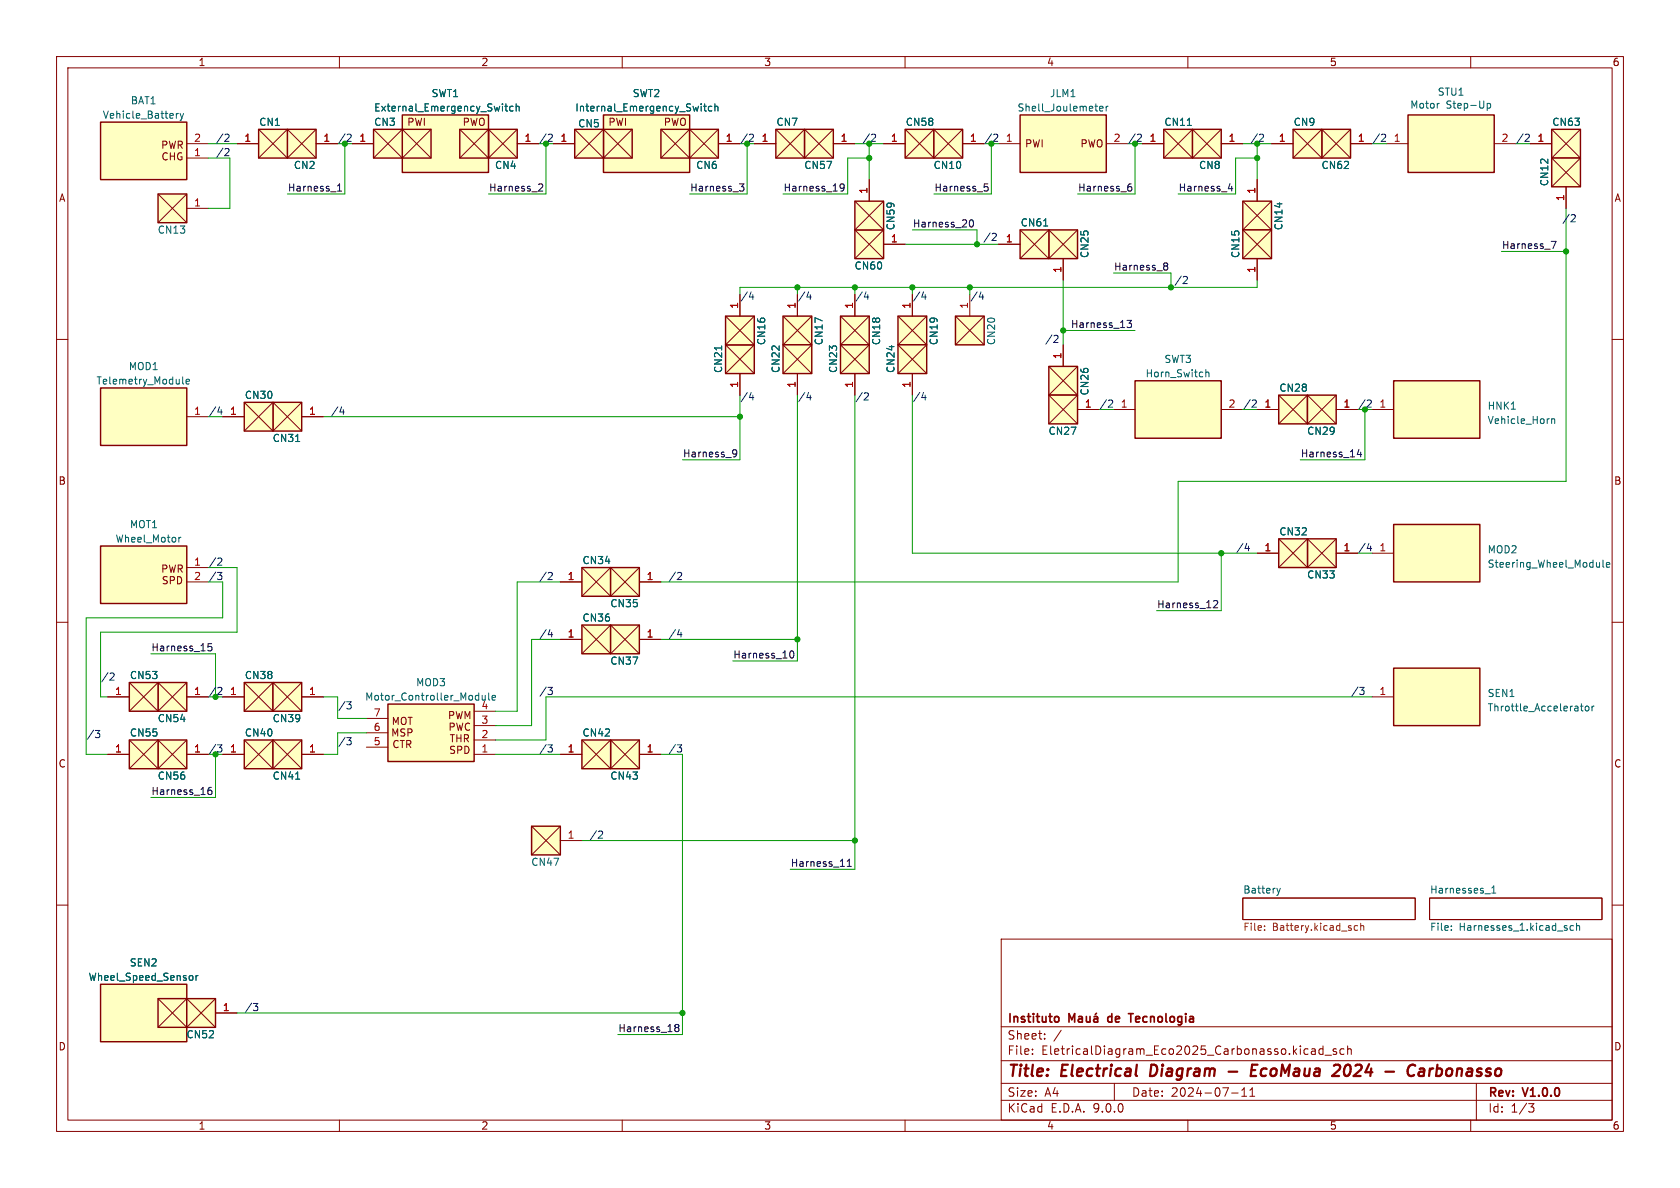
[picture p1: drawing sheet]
<svg xmlns="http://www.w3.org/2000/svg" width="297mm" height="210mm" viewBox="0 0 297 210" stroke-linecap="round" stroke-linejoin="round" font-family="sans-serif">
<g fill="none" stroke="#840000" stroke-width=".18">
<path d="M10 10h277v190h-277zM12 12h273v186h-273zM60 10v2M110 10v2M160 10v2M210 10v2M260 10v2M10 60h2M285 60h2M10 110h2M285 110h2M219.7 158.8h30.5v3.8h-30.5z"/>
<path d="M252.7 158.8h30.5v3.8h-30.5zM10 160h2M177 166h108v32h-108zM285 160h2M60 198v2M110 198v2M160 198v2M177 194.5h108M177 191.5h108M177 187.5h108M177 181.5h108M182.5 186.3v.1"/>
<path d="M182.5 185.5v.1M184.7 183.6v.1M184.7 182.8v.1M187.6 182.1l-1.3 2M197 191.5v3M210 198v2M217.7 193.2h1.2M219.5 193.8h.9M219.5 192.7l.5-.4v1.5M221 193.8h.8M221 192.7l.4-.4v1.5M231.9 185.5h.6v.9"/>
<path d="M232.5 185.8h-.5a.29 .29 0 0 0-.2 .3 .29 .29 0 0 0 .2 .3l.5-.1M233.9 185.5l-.4-.1-.3 .3v.4l.1 .2h.6M233.9 184.9v1.5M234.2 186.5h1.2M236.2 185.5l-.3-.1-.2 .2v.2l.5 .2v.3h-.5M237.6 185.5l-.4-.1-.3 .3v.4l.1 .2h.6M238.2 185.5l.3-.1 .3 .1 .1 .9M238.2 184.9v1.5M260 198v2M261 191.5v6.5M270.2 195.1h1l-.5 .6 .4 .1 .1 .5-.3 .3h-.4"/>
</g>
<g fill="none" stroke="#840000" stroke-width=".4">
<path d="M203.6 188.2l-.3 2h.5M217.2 189.4h1.5M221.2 189.2h.7M222.3 188.2h-.9l-.3 2h1M236.9 188.4v.4l-.1 .3M238.2 188.2a1.41 1.41 0 0 0-.4 1.9l.4 .1M244.9 189.4h1.5M250.2 188.4a.8 .8 0 0 0-.9-.1 .8 .8 0 0 0-.4 .8M250.8 190.1l.2 .1 .7-.1M251 189l.2-.1 .5 .1v1.2M251.8 189.4l-.9 .1M252.8 188.9l-.2 1.3"/>
<path d="M253.2 188.9l-.4 .4"/>
</g>
<path d="M186.7 179.7l.4 .1 .1 .2-.1 .5-.4 .2M190.7 179.8h.6v.9M192.1 179.7v.9l.4 .1 .2-.2M192.7 179.7v1M193.4 179.8h.6l.1 .9M193.8 179.1l-.2 .2M195.9 179.8v.7M199.5 179.2h.8M199.9 179.2v1.5M189 180.7v-1.5l.5 1.1 .5-1.1v1.5M191.3 180l-.5 .1a.29 .29 0 0 0-.2 .3 .29 .29 0 0 0 .2 .3l.5-.1M194.1 180l-.5 .1a.29 .29 0 0 0-.3 .3 .29 .29 0 0 0 .3 .3l.5-.1" fill="none" stroke="#840000" stroke-width=".3"/>
<path d="M225.7 157l.3 .9M226 157.9l-.1 .3M226.3 157l-.3 .9M262.5 158h1M263.7 157.9h.7M263.7 157l.4-.4v1.3M256.6 164.3v.2M256.6 163.7v.1M278.2 163.7l-.4-.1-.2 .3 .1 .5h.5M278.7 163.7l.2-.1 .3 .1 .1 .8M278.7 163.2v1.3" fill="none" stroke="#006464" stroke-width=".18"/>
<path d="M223.6 164.3v.2M223.6 163.7v.1M240 163.7l-.4-.1-.2 .3 .1 .5h.5M240.6 163.7l.1-.1 .3 .1 .1 .8M240.6 163.2v1.3" fill="none" stroke="#725600" stroke-width=".18"/>
<path d="M158.7 55.9h5.1v5.1h-5.1z" fill="#ffffc2"/>
<path d="M158.7 55.9l5.1 5.1M161.3 52.1v3.8M163.8 55.9l-5.1 5.1" fill="none" stroke="#840000" stroke-width=".18"/>
<path d="M158.7 55.9h5.1v5.1h-5.1z" fill="none" stroke="#840000" stroke-width=".25"/>
<path d="M27.9 120.7h5.1v5h-5.1z" fill="#ffffc2"/>
<path d="M27.9 120.7l5.1 5M33 120.7l-5.1 5M33 123.2h3.8" fill="none" stroke="#840000" stroke-width=".18"/>
<path d="M27.9 120.7h5.1v5h-5.1z" fill="none" stroke="#840000" stroke-width=".25"/>
<path d="M107.9 130.8h5.1v5.1h-5.1z" fill="#ffffc2"/>
<path d="M107.9 130.8l5.1 5.1M113 130.8l-5.1 5.1M113 133.4h3.8" fill="none" stroke="#840000" stroke-width=".18"/>
<path d="M107.9 130.8h5.1v5.1h-5.1z" fill="none" stroke="#840000" stroke-width=".25"/>
<path d="M43.2 130.8h5.1v5.1h-5.1z" fill="#ffffc2"/>
<path d="M39.4 133.4h3.8M43.2 130.8l5.1 5.1M48.3 130.8l-5.1 5.1" fill="none" stroke="#840000" stroke-width=".18"/>
<path d="M43.2 130.8h5.1v5.1h-5.1z" fill="none" stroke="#840000" stroke-width=".25"/>
<path d="M231.1 95.3h5.1v5h-5.1z" fill="#ffffc2"/>
<path d="M231.1 95.3l5.1 5M236.2 95.3l-5.1 5M236.2 97.8h3.8" fill="none" stroke="#840000" stroke-width=".18"/>
<path d="M231.1 95.3h5.1v5h-5.1z" fill="none" stroke="#840000" stroke-width=".25"/>
<path d="M43.2 120.7h5.1v5h-5.1z" fill="#ffffc2"/>
<path d="M39.4 123.2h3.8M43.2 120.7l5.1 5M48.3 120.7l-5.1 5" fill="none" stroke="#840000" stroke-width=".18"/>
<path d="M43.2 120.7h5.1v5h-5.1z" fill="none" stroke="#840000" stroke-width=".25"/>
<path d="M219.7 35.6h5.1v5h-5.1z" fill="#ffffc2"/>
<path d="M219.7 35.6l5.1 5M222.2 31.8v3.8M224.8 35.6l-5.1 5" fill="none" stroke="#840000" stroke-width=".18"/>
<path d="M219.7 35.6h5.1v5h-5.1z" fill="none" stroke="#840000" stroke-width=".25"/>
<path d="M200.7 67.3h15.2v10.2h-15.2z" fill="#ffffc2"/>
<path d="M200.7 67.3h15.2v10.2h-15.2z" fill="none" stroke="#840000" stroke-width=".25"/>
<path d="M196.8 72.4h3.9M215.9 72.4h3.8" fill="none" stroke="#840000" stroke-width=".18"/>
<path d="M213.2 65.3v1.3M213.2 65.9l.2-.1h.3v.8" fill="none" stroke="#006464" stroke-width=".18"/>
<path d="M94 146.1h5.1v5h-5.1z" fill="#ffffc2"/>
<path d="M94 146.1l5.1 5M99.1 146.1l-5.1 5M99.1 148.6h3.8" fill="none" stroke="#840000" stroke-width=".18"/>
<path d="M94 146.1h5.1v5h-5.1z" fill="none" stroke="#840000" stroke-width=".25"/>
<g fill="#ffffc2">
<path d="M17.8 174h15.2v10.2h-15.2z"/>
<path d="M27.9 176.5h5.1v5.1h-5.1z"/>
</g>
<path d="M27.9 176.5l5.1 5.1M33 176.5l-5.1 5.1" fill="none" stroke="#840000" stroke-width=".18"/>
<path d="M17.8 174h15.2v10.2h-15.2zM27.9 176.5h5.1v5.1h-5.1z" fill="none" stroke="#840000" stroke-width=".25"/>
<path d="M33.9 172.5l.2 .2v.4l-.2 .2M34.7 172.5v.8M35 172.5l-.3 .2" fill="none" stroke="#006464" stroke-width=".18"/>
<path d="M151.1 40.6h5.1v5.1h-5.1z" fill="#ffffc2"/>
<path d="M151.1 40.6l5.1 5.1M156.2 40.6l-5.1 5.1M156.2 43.2h3.8" fill="none" stroke="#840000" stroke-width=".18"/>
<path d="M151.1 40.6h5.1v5.1h-5.1z" fill="none" stroke="#840000" stroke-width=".25"/>
<path d="M246.4 67.3h15.2v10.2h-15.2z" fill="#ffffc2"/>
<path d="M246.4 67.3h15.2v10.2h-15.2z" fill="none" stroke="#840000" stroke-width=".25"/>
<path d="M242.6 72.4h3.8" fill="none" stroke="#840000" stroke-width=".18"/>
<path d="M267.2 72.3h.7M274.3 74v.9M274.3 74.1l.2-.1 .3 .1 .1 .8" fill="none" stroke="#006464" stroke-width=".18"/>
<path d="M233.7 22.9h5.1v5h-5.1z" fill="#ffffc2"/>
<path d="M233.7 22.9l5.1 5M238.8 22.9l-5.1 5M238.8 25.4h3.8" fill="none" stroke="#840000" stroke-width=".18"/>
<path d="M233.7 22.9h5.1v5h-5.1z" fill="none" stroke="#840000" stroke-width=".25"/>
<path d="M228.6 22.9h5.1v5h-5.1z" fill="#ffffc2"/>
<path d="M224.8 25.4h3.8M228.6 22.9l5.1 5M233.7 22.9l-5.1 5" fill="none" stroke="#840000" stroke-width=".18"/>
<path d="M228.6 22.9h5.1v5h-5.1z" fill="none" stroke="#840000" stroke-width=".25"/>
<g fill="#ffffc2">
<path d="M106.7 20.3h15.2v10.2h-15.2z"/>
<path d="M106.7 22.9h5.1v5h-5.1z"/>
<path d="M116.8 22.9h5.1v5h-5.1z"/>
</g>
<path d="M106.7 22.9l5.1 5M111.8 22.9l-5.1 5M116.8 22.9l5.1 5M121.9 22.9l-5.1 5" fill="none" stroke="#840000" stroke-width=".18"/>
<path d="M106.7 20.3h15.2v10.2h-15.2zM106.7 22.9h5.1v5h-5.1zM116.8 22.9h5.1v5h-5.1z" fill="none" stroke="#840000" stroke-width=".25"/>
<path d="M124.4 18.8h.5M124.6 18.4v1l.3 .2M125.8 18.8h-.3l-.3 .2 .2 .6h.4M126.4 18.9l.2-.1h.3v.8M126.4 18.4v1.2" fill="none" stroke="#006464" stroke-width=".18"/>
<path d="M151.1 35.6h5.1v5h-5.1z" fill="#ffffc2"/>
<path d="M151.1 35.6l5.1 5M153.7 31.8v3.8M156.2 35.6l-5.1 5" fill="none" stroke="#840000" stroke-width=".18"/>
<path d="M151.1 35.6h5.1v5h-5.1z" fill="none" stroke="#840000" stroke-width=".25"/>
<path d="M160 22.9h5.1v5h-5.1z" fill="#ffffc2"/>
<path d="M156.2 25.4h3.8M160 22.9l5.1 5M165.1 22.9l-5.1 5" fill="none" stroke="#840000" stroke-width=".18"/>
<path d="M160 22.9h5.1v5h-5.1z" fill="none" stroke="#840000" stroke-width=".25"/>
<path d="M205.7 22.9h5.1v5h-5.1z" fill="#ffffc2"/>
<path d="M201.9 25.4h3.8M205.7 22.9l5.1 5M210.8 22.9l-5.1 5" fill="none" stroke="#840000" stroke-width=".18"/>
<path d="M205.7 22.9h5.1v5h-5.1z" fill="none" stroke="#840000" stroke-width=".25"/>
<path d="M209.9 22.2h.7" fill="none" stroke="#006464" stroke-width=".18"/>
<path d="M137.2 22.9h5v5h-5z" fill="#ffffc2"/>
<path d="M133.3 25.4h3.9M137.2 22.9l5 5M142.2 22.9l-5 5" fill="none" stroke="#840000" stroke-width=".18"/>
<path d="M137.2 22.9h5v5h-5z" fill="none" stroke="#840000" stroke-width=".25"/>
<path d="M33 176.5h5.1v5.1h-5.1z" fill="#ffffc2"/>
<path d="M33 176.5l5.1 5.1M38.1 176.5l-5.1 5.1M38.1 179.1h3.8" fill="none" stroke="#840000" stroke-width=".18"/>
<path d="M33 176.5h5.1v5.1h-5.1z" fill="none" stroke="#840000" stroke-width=".25"/>
<path d="M210.8 22.9h5.1v5h-5.1z" fill="#ffffc2"/>
<path d="M210.8 22.9l5.1 5M215.9 22.9l-5.1 5M215.9 25.4h3.8" fill="none" stroke="#840000" stroke-width=".18"/>
<path d="M210.8 22.9h5.1v5h-5.1z" fill="none" stroke="#840000" stroke-width=".25"/>
<path d="M274.3 22.9h5.1v5h-5.1z" fill="#ffffc2"/>
<path d="M270.5 25.4h3.8M274.3 22.9l5.1 5M279.4 22.9l-5.1 5" fill="none" stroke="#840000" stroke-width=".18"/>
<path d="M274.3 22.9h5.1v5h-5.1z" fill="none" stroke="#840000" stroke-width=".25"/>
<path d="M219.7 40.6h5.1v5.1h-5.1z" fill="#ffffc2"/>
<path d="M219.7 40.6l5.1 5.1M222.2 45.7v3.8M224.8 40.6l-5.1 5.1" fill="none" stroke="#840000" stroke-width=".18"/>
<path d="M219.7 40.6h5.1v5.1h-5.1z" fill="none" stroke="#840000" stroke-width=".25"/>
<path d="M102.9 130.8h5v5.1h-5z" fill="#ffffc2"/>
<path d="M99.1 133.4h3.8M102.9 130.8l5 5.1M107.9 130.8l-5 5.1" fill="none" stroke="#840000" stroke-width=".18"/>
<path d="M102.9 130.8h5v5.1h-5z" fill="none" stroke="#840000" stroke-width=".25"/>
<path d="M102.9 110.5h5v5.1h-5z" fill="#ffffc2"/>
<path d="M99.1 113h3.8M102.9 110.5l5 5.1M107.9 110.5l-5 5.1" fill="none" stroke="#840000" stroke-width=".18"/>
<path d="M102.9 110.5h5v5.1h-5z" fill="none" stroke="#840000" stroke-width=".25"/>
<path d="M248.9 20.3h15.3v10.2h-15.3z" fill="#ffffc2"/>
<path d="M248.9 20.3h15.3v10.2h-15.3z" fill="none" stroke="#840000" stroke-width=".25"/>
<path d="M245.1 25.4h3.8M264.2 25.4h3.8" fill="none" stroke="#840000" stroke-width=".18"/>
<path d="M254.3 18.3h.2M262.9 18.3h.4l.2 .2-.1 .6h-.5M262.9 18.3v1.2" fill="none" stroke="#006464" stroke-width=".18"/>
<path d="M274.3 27.9h5.1v5.1h-5.1z" fill="#ffffc2"/>
<path d="M274.3 27.9l5.1 5.1M276.9 33v3.8M279.4 27.9l-5.1 5.1" fill="none" stroke="#840000" stroke-width=".18"/>
<path d="M274.3 27.9h5.1v5.1h-5.1z" fill="none" stroke="#840000" stroke-width=".25"/>
<path d="M102.9 100.3h5v5.1h-5z" fill="#ffffc2"/>
<path d="M99.1 102.9h3.8M102.9 100.3l5 5.1M107.9 100.3l-5 5.1" fill="none" stroke="#840000" stroke-width=".18"/>
<path d="M102.9 100.3h5v5.1h-5z" fill="none" stroke="#840000" stroke-width=".25"/>
<path d="M107.9 110.5h5.1v5.1h-5.1z" fill="#ffffc2"/>
<path d="M107.9 110.5l5.1 5.1M113 110.5l-5.1 5.1M113 113h3.8" fill="none" stroke="#840000" stroke-width=".18"/>
<path d="M107.9 110.5h5.1v5.1h-5.1z" fill="none" stroke="#840000" stroke-width=".25"/>
<path d="M168.9 55.9h5.1v5.1h-5.1z" fill="#ffffc2"/>
<path d="M168.9 55.9l5.1 5.1M171.4 52.1v3.8M174 55.9l-5.1 5.1" fill="none" stroke="#840000" stroke-width=".18"/>
<path d="M168.9 55.9h5.1v5.1h-5.1z" fill="none" stroke="#840000" stroke-width=".25"/>
<path d="M158.7 61h5.1v5h-5.1z" fill="#ffffc2"/>
<path d="M158.7 61l5.1 5M161.3 66v3.9M163.8 61l-5.1 5" fill="none" stroke="#840000" stroke-width=".18"/>
<path d="M158.7 61h5.1v5h-5.1z" fill="none" stroke="#840000" stroke-width=".25"/>
<path d="M185.4 64.8h5.1v5.1h-5.1z" fill="#ffffc2"/>
<path d="M185.4 64.8l5.1 5.1M188 61v3.8M190.5 64.8l-5.1 5.1" fill="none" stroke="#840000" stroke-width=".18"/>
<path d="M185.4 64.8h5.1v5.1h-5.1z" fill="none" stroke="#840000" stroke-width=".25"/>
<path d="M226.1 95.3h5v5h-5z" fill="#ffffc2"/>
<path d="M222.2 97.8h3.9M226.1 95.3l5 5M231.1 95.3l-5 5" fill="none" stroke="#840000" stroke-width=".18"/>
<path d="M226.1 95.3h5v5h-5z" fill="none" stroke="#840000" stroke-width=".25"/>
<path d="M107.9 100.3h5.1v5.1h-5.1z" fill="#ffffc2"/>
<path d="M107.9 100.3l5.1 5.1M113 100.3l-5.1 5.1M113 102.9h3.8" fill="none" stroke="#840000" stroke-width=".18"/>
<path d="M107.9 100.3h5.1v5.1h-5.1z" fill="none" stroke="#840000" stroke-width=".25"/>
<path d="M27.9 130.8h5.1v5.1h-5.1z" fill="#ffffc2"/>
<path d="M27.9 130.8l5.1 5.1M33 130.8l-5.1 5.1M33 133.4h3.8" fill="none" stroke="#840000" stroke-width=".18"/>
<path d="M27.9 130.8h5.1v5.1h-5.1z" fill="none" stroke="#840000" stroke-width=".25"/>
<path d="M48.3 120.7h5v5h-5z" fill="#ffffc2"/>
<path d="M48.3 120.7l5 5M53.3 120.7l-5 5M53.3 123.2h3.8" fill="none" stroke="#840000" stroke-width=".18"/>
<path d="M48.3 120.7h5v5h-5z" fill="none" stroke="#840000" stroke-width=".25"/>
<path d="M148.6 55.9h5.1v5.1h-5.1z" fill="#ffffc2"/>
<path d="M148.6 55.9l5.1 5.1M151.1 52.1v3.8M153.7 55.9l-5.1 5.1" fill="none" stroke="#840000" stroke-width=".18"/>
<path d="M148.6 55.9h5.1v5.1h-5.1z" fill="none" stroke="#840000" stroke-width=".25"/>
<path d="M148.6 61h5.1v5h-5.1z" fill="#ffffc2"/>
<path d="M148.6 61l5.1 5M151.1 66v3.9M153.7 61l-5.1 5" fill="none" stroke="#840000" stroke-width=".18"/>
<path d="M148.6 61h5.1v5h-5.1z" fill="none" stroke="#840000" stroke-width=".25"/>
<path d="M138.4 55.9h5.1v5.1h-5.1z" fill="#ffffc2"/>
<path d="M138.4 55.9l5.1 5.1M141 52.1v3.8M143.5 55.9l-5.1 5.1" fill="none" stroke="#840000" stroke-width=".18"/>
<path d="M138.4 55.9h5.1v5.1h-5.1z" fill="none" stroke="#840000" stroke-width=".25"/>
<path d="M17.8 96.5h15.2v10.2h-15.2z" fill="#ffffc2"/>
<path d="M17.8 96.5h15.2v10.2h-15.2z" fill="none" stroke="#840000" stroke-width=".25"/>
<path d="M29.9 99.9l.3 1.3 .3-.9 .2 .9 .3-1.3M28.8 100.6l.6-.1 .1-.2v-.3l-.7-.1v1.3M29.6 102l-.5-.1-.2 .2v.3l.6 .3 .1 .3-.3 .2-.5-.1M30.1 102.6l.6-.1 .1-.1v-.3l-.7-.2v1.3M31.4 101.9a.64 .64 0 0 1 .7 .7 .64 .64 0 0 1-.7 .6zM31.5 100.6l.6-.1 .1-.2v-.3l-.7-.1v1.3M31.8 100.6l.4 .6M33 100.3h3.8M33 102.9h3.8" fill="none" stroke="#840000" stroke-width=".18"/>
<path d="M34.6 101.3l.4-.1 .3 .3-.8 1h.8" fill="none" stroke="#a90000" stroke-width=".18"/>
<path d="M31.6 95v.8M32 95l-.4 .2" fill="none" stroke="#006464" stroke-width=".18"/>
<path d="M22.9 120.7h5v5h-5z" fill="#ffffc2"/>
<path d="M19 123.2h3.9M22.9 120.7l5 5M27.9 120.7l-5 5" fill="none" stroke="#840000" stroke-width=".18"/>
<path d="M22.9 120.7h5v5h-5z" fill="none" stroke="#840000" stroke-width=".25"/>
<path d="M142.2 22.9h5.1v5h-5.1z" fill="#ffffc2"/>
<path d="M142.2 22.9l5.1 5M147.3 22.9l-5.1 5M147.3 25.4h3.8" fill="none" stroke="#840000" stroke-width=".18"/>
<path d="M142.2 22.9h5.1v5h-5.1z" fill="none" stroke="#840000" stroke-width=".25"/>
<path d="M48.3 130.8h5v5.1h-5z" fill="#ffffc2"/>
<path d="M48.3 130.8l5 5.1M53.3 130.8l-5 5.1M53.3 133.4h3.8" fill="none" stroke="#840000" stroke-width=".18"/>
<path d="M48.3 130.8h5v5.1h-5z" fill="none" stroke="#840000" stroke-width=".25"/>
<path d="M52.3 137.7h.7" fill="none" stroke="#006464" stroke-width=".18"/>
<path d="M185.4 69.9h5.1v5h-5.1z" fill="#ffffc2"/>
<path d="M185.4 69.9l5.1 5M190.5 69.9l-5.1 5M190.5 72.4h3.8" fill="none" stroke="#840000" stroke-width=".18"/>
<path d="M185.4 69.9h5.1v5h-5.1z" fill="none" stroke="#840000" stroke-width=".25"/>
<path d="M22.9 130.8h5v5.1h-5z" fill="#ffffc2"/>
<path d="M19 133.4h3.9M22.9 130.8l5 5.1M27.9 130.8l-5 5.1" fill="none" stroke="#840000" stroke-width=".18"/>
<path d="M22.9 130.8h5v5.1h-5z" fill="none" stroke="#840000" stroke-width=".25"/>
<path d="M246.4 92.7h15.2v10.2h-15.2z" fill="#ffffc2"/>
<path d="M246.4 92.7h15.2v10.2h-15.2z" fill="none" stroke="#840000" stroke-width=".25"/>
<path d="M242.6 97.8h3.8" fill="none" stroke="#840000" stroke-width=".18"/>
<path d="M283.4 99v1.1l.2 .2M284 99.9l.6-.2-.1-.2-.3-.1-.2 .2v.6h.5" fill="none" stroke="#006464" stroke-width=".18"/>
<path d="M226.1 69.9h5v5h-5z" fill="#ffffc2"/>
<path d="M222.2 72.4h3.9M226.1 69.9l5 5M231.1 69.9l-5 5" fill="none" stroke="#840000" stroke-width=".18"/>
<path d="M226.1 69.9h5v5h-5z" fill="none" stroke="#840000" stroke-width=".25"/>
<path d="M128.3 61h5v5h-5z" fill="#ffffc2"/>
<path d="M128.3 61l5 5M130.8 66v3.9M133.3 61l-5 5" fill="none" stroke="#840000" stroke-width=".18"/>
<path d="M128.3 61h5v5h-5z" fill="none" stroke="#840000" stroke-width=".25"/>
<path d="M127.6 61.2v.7" fill="none" stroke="#006464" stroke-width=".18"/>
<path d="M128.3 55.9h5v5.1h-5z" fill="#ffffc2"/>
<path d="M128.3 55.9l5 5.1M130.8 52.1v3.8M133.3 55.9l-5 5.1" fill="none" stroke="#840000" stroke-width=".18"/>
<path d="M128.3 55.9h5v5.1h-5z" fill="none" stroke="#840000" stroke-width=".25"/>
<path d="M138.4 61h5.1v5h-5.1z" fill="#ffffc2"/>
<path d="M138.4 61l5.1 5M141 66v3.9M143.5 61l-5.1 5" fill="none" stroke="#840000" stroke-width=".18"/>
<path d="M138.4 61h5.1v5h-5.1z" fill="none" stroke="#840000" stroke-width=".25"/>
<path d="M165.1 22.9h5.1v5h-5.1z" fill="#ffffc2"/>
<path d="M165.1 22.9l5.1 5M170.2 22.9l-5.1 5M170.2 25.4h3.8" fill="none" stroke="#840000" stroke-width=".18"/>
<path d="M165.1 22.9h5.1v5h-5.1z" fill="none" stroke="#840000" stroke-width=".25"/>
<path d="M185.4 40.6h5.1v5.1h-5.1z" fill="#ffffc2"/>
<path d="M185.4 40.6l5.1 5.1M188 45.7v3.8M190.5 40.6l-5.1 5.1" fill="none" stroke="#840000" stroke-width=".18"/>
<path d="M185.4 40.6h5.1v5.1h-5.1z" fill="none" stroke="#840000" stroke-width=".25"/>
<path d="M180.3 40.6h5.1v5.1h-5.1z" fill="#ffffc2"/>
<path d="M176.5 43.2h3.8M180.3 40.6l5.1 5.1M185.4 40.6l-5.1 5.1" fill="none" stroke="#840000" stroke-width=".18"/>
<path d="M180.3 40.6h5.1v5.1h-5.1z" fill="none" stroke="#840000" stroke-width=".25"/>
<path d="M184.5 39.9h.7" fill="none" stroke="#006464" stroke-width=".18"/>
<path d="M246.4 118.1h15.2v10.2h-15.2z" fill="#ffffc2"/>
<path d="M246.4 118.1h15.2v10.2h-15.2z" fill="none" stroke="#840000" stroke-width=".25"/>
<path d="M242.6 123.2h3.8" fill="none" stroke="#840000" stroke-width=".18"/>
<path d="M279.4 124.8h.5M279.6 124.4v1.1l.3 .2M280.3 124.9l.2-.1 .3 .1 .1 .5-.1 .2-.3 .1-.2-.1zM281.4 124.8v.9M281.8 124.8l-.4 .3" fill="none" stroke="#006464" stroke-width=".18"/>
<path d="M231.1 69.9h5.1v5h-5.1z" fill="#ffffc2"/>
<path d="M231.1 69.9l5.1 5M236.2 69.9l-5.1 5M236.2 72.4h3.8" fill="none" stroke="#840000" stroke-width=".18"/>
<path d="M231.1 69.9h5.1v5h-5.1z" fill="none" stroke="#840000" stroke-width=".25"/>
<path d="M180.3 20.3h15.3v10.2h-15.3z" fill="#ffffc2"/>
<path d="M180.3 20.3h15.3v10.2h-15.3z" fill="none" stroke="#840000" stroke-width=".25"/>
<path d="M176.5 25.4h3.8M195.6 25.4h3.8" fill="none" stroke="#840000" stroke-width=".18"/>
<path d="M194.4 19.2l.6-.1-.1-.3h-.3l-.2 .2 .1 .6h.4M195.5 18.8v.8M195.9 18.8l-.4 .2" fill="none" stroke="#006464" stroke-width=".18"/>
<path d="M101.6 22.9h5.1v5h-5.1z" fill="#ffffc2"/>
<path d="M97.8 25.4h3.8M101.6 22.9l5.1 5M106.7 22.9l-5.1 5" fill="none" stroke="#840000" stroke-width=".18"/>
<path d="M101.6 22.9h5.1v5h-5.1z" fill="none" stroke="#840000" stroke-width=".25"/>
<path d="M121.9 22.9h5.1v5h-5.1z" fill="#ffffc2"/>
<path d="M121.9 22.9l5.1 5M127 22.9l-5.1 5M127 25.4h3.8" fill="none" stroke="#840000" stroke-width=".18"/>
<path d="M121.9 22.9h5.1v5h-5.1z" fill="none" stroke="#840000" stroke-width=".25"/>
<path d="M48.3 71.1h5v5.1h-5z" fill="#ffffc2"/>
<path d="M48.3 71.1l5 5.1M53.3 71.1l-5 5.1M53.3 73.7h3.8" fill="none" stroke="#840000" stroke-width=".18"/>
<path d="M48.3 71.1h5v5.1h-5z" fill="none" stroke="#840000" stroke-width=".25"/>
<path d="M52.3 78h.7" fill="none" stroke="#006464" stroke-width=".18"/>
<path d="M43.2 71.1h5.1v5.1h-5.1z" fill="#ffffc2"/>
<path d="M39.4 73.7h3.8M43.2 71.1l5.1 5.1M48.3 71.1l-5.1 5.1" fill="none" stroke="#840000" stroke-width=".18"/>
<path d="M43.2 71.1h5.1v5.1h-5.1z" fill="none" stroke="#840000" stroke-width=".25"/>
<path d="M17.8 68.6h15.2v10.1h-15.2z" fill="#ffffc2"/>
<path d="M17.8 68.6h15.2v10.1h-15.2z" fill="none" stroke="#840000" stroke-width=".25"/>
<path d="M33 73.7h3.8" fill="none" stroke="#840000" stroke-width=".18"/>
<path d="M32.3 66.6v1.1l.2 .2M32.9 67.5l.6-.2-.1-.2-.3-.1-.2 .2 .1 .6h.4" fill="none" stroke="#006464" stroke-width=".18"/>
<path d="M86.4 22.9h5v5h-5z" fill="#ffffc2"/>
<path d="M86.4 22.9l5 5M91.4 22.9l-5 5M91.4 25.4h3.8" fill="none" stroke="#840000" stroke-width=".18"/>
<path d="M86.4 22.9h5v5h-5z" fill="none" stroke="#840000" stroke-width=".25"/>
<g fill="#ffffc2">
<path d="M71.1 20.3h15.3v10.2h-15.3z"/>
<path d="M71.1 22.9h5.1v5h-5.1z"/>
<path d="M81.3 22.9h5.1v5h-5.1z"/>
</g>
<path d="M71.1 22.9l5.1 5M76.2 22.9l-5.1 5M81.3 22.9l5.1 5M86.4 22.9l-5.1 5" fill="none" stroke="#840000" stroke-width=".18"/>
<path d="M71.1 20.3h15.3v10.2h-15.3zM71.1 22.9h5.1v5h-5.1zM81.3 22.9h5.1v5h-5.1z" fill="none" stroke="#840000" stroke-width=".25"/>
<path d="M89.3 18.8h.4M89.4 18.4v1l.3 .2M90.7 18.8h-.4l-.2 .2 .1 .6h.5M91.2 18.9l.2-.1h.3l.1 .8M91.2 18.4v1.2" fill="none" stroke="#006464" stroke-width=".18"/>
<path d="M66 22.9h5.1v5h-5.1z" fill="#ffffc2"/>
<path d="M62.2 25.4h3.8M66 22.9l5.1 5M71.1 22.9l-5.1 5" fill="none" stroke="#840000" stroke-width=".18"/>
<path d="M66 22.9h5.1v5h-5.1z" fill="none" stroke="#840000" stroke-width=".25"/>
<path d="M27.9 34.3h5.1v5.1h-5.1z" fill="#ffffc2"/>
<path d="M27.9 34.3l5.1 5.1M33 34.3l-5.1 5.1M33 36.8h3.8" fill="none" stroke="#840000" stroke-width=".18"/>
<path d="M27.9 34.3h5.1v5.1h-5.1z" fill="none" stroke="#840000" stroke-width=".25"/>
<path d="M17.8 21.6h15.2v10.2h-15.2z" fill="#ffffc2"/>
<path d="M17.8 21.6h15.2v10.2h-15.2z" fill="none" stroke="#840000" stroke-width=".25"/>
<path d="M28.8 25.6h.6l.1-.2v-.3l-.7-.1v1.2M29.6 27.1a.6 .6 0 0 0-.9 .4 .6 .6 0 0 0 .6 .8l.3-.1M29.9 25l.3 1.2 .3-.9 .2 .9 .3-1.2M30.1 27v1.3M30.1 27.6h.7M30.8 27v1.3M31.5 25.6h.6l.1-.2v-.3l-.7-.1v1.2M31.8 25.6l.4 .6M32.1 27.1a.59 .59 0 0 0-.7 .5 .59 .59 0 0 0 .7 .6l.1-.5h-.3M33 27.9h3.8M33 25.4h3.8" fill="none" stroke="#840000" stroke-width=".18"/>
<path d="M34.6 27.5h.7M34.6 26.6l.3-.3v1.2" fill="none" stroke="#a90000" stroke-width=".18"/>
<path d="M31.2 20.1v.8M31.5 20.1l-.3 .2M31.8 20.1l.3 .8M32.1 20.9l-.3 .4M32.4 20.1l-.3 .8" fill="none" stroke="#006464" stroke-width=".18"/>
<path d="M50.8 22.9h5.1v5h-5.1z" fill="#ffffc2"/>
<path d="M50.8 22.9l5.1 5M55.9 22.9l-5.1 5M55.9 25.4h3.8" fill="none" stroke="#840000" stroke-width=".18"/>
<path d="M50.8 22.9h5.1v5h-5.1z" fill="none" stroke="#840000" stroke-width=".25"/>
<path d="M45.7 22.9h5.1v5h-5.1z" fill="#ffffc2"/>
<path d="M41.9 25.4h3.8M45.7 22.9l5.1 5M50.8 22.9l-5.1 5" fill="none" stroke="#840000" stroke-width=".18"/>
<path d="M45.7 22.9h5.1v5h-5.1z" fill="none" stroke="#840000" stroke-width=".25"/>
<path d="M68.6 124.5h15.2v10.1h-15.2z" fill="#ffffc2"/>
<path d="M68.6 124.5h15.2v10.1h-15.2z" fill="none" stroke="#840000" stroke-width=".25"/>
<g fill="none" stroke="#840000" stroke-width=".18">
<path d="M41.9 25.4h3.8M55.9 25.4h3.8M62.2 25.4h3.8M91.4 25.4h3.8M97.8 25.4h3.8M127 25.4h3.8M133.3 25.4h3.9M147.3 25.4h3.8M153.7 31.8v3.8M156.2 25.4h3.8M170.2 25.4h3.8M201.9 25.4h3.8"/>
<path d="M215.9 25.4h3.8M222.2 31.8v3.8M224.8 25.4h3.8M238.8 25.4h3.8M270.5 25.4h3.8M276.9 33v3.8M130.8 52.1v3.8M141 52.1v3.8M151.1 52.1v3.8M156.2 43.2h3.8M161.3 52.1v3.8M176.5 43.2h3.8"/>
<path d="M188 45.7v3.8M222.2 45.7v3.8M39.4 73.7h3.8M53.3 73.7h3.8M130.8 66v3.9M141 66v3.9M151.1 66v3.9M161.3 66v3.9M188 61v3.8M190.5 72.4h3.8M222.2 72.4h3.9M236.2 72.4h3.8"/>
<path d="M222.2 97.8h3.9M236.2 97.8h3.8M99.1 102.9h3.8M99.1 113h3.8M113 102.9h3.8M113 113h3.8M19 133.4h3.9M19 123.2h3.9M33 133.4h3.8M33 123.2h3.8M39.4 133.4h3.8M39.4 123.2h3.8"/>
<path d="M53.3 133.4h3.8M53.3 123.2h3.8M64.8 132.1h3.8M64.8 129.5h3.8M64.8 127h3.8M69.5 130.1v-1.3l.4 1 .4-1v1.3M69.5 128.1v-1.3l.5 .9 .4-.9v1.3M70.4 131a.6 .6 0 0 0-.8 .4 .6 .6 0 0 0 .6 .8l.2-.2M70.8 130.9h.7M71 127l.2-.2a.43 .43 0 0 1 .6 .4v.5a.42 .42 0 0 1-.4 .4 .42 .42 0 0 1-.5-.4zM71.1 130.9v1.3M71.6 128.9l-.5-.1-.2 .2v.3l.6 .3 .1 .3-.3 .2h-.5"/>
<path d="M71.9 131.6l.6-.1 .1-.2v-.3l-.7-.1v1.3M72.1 129.5h.6l.1-.2v-.3l-.7-.2v1.3M72.1 126.8h.8M72.2 131.6l.4 .6M72.5 126.8v1.3M79.5 126.4h.6l.1-.2v-.3l-.7-.1v1.3M79.6 128.5l.6-.1 .1-.1v-.4l-.7-.1v1.3M79.6 129.9h.7M80 129.9v1.2M80.4 132l-.5-.1-.2 .1v.4l.6 .2 .1 .3-.3 .3-.5-.1M80.6 125.8l.3 1.3 .3-1 .2 1 .3-1.3M80.7 127.8l.3 1.3 .3-.9 .2 .9 .3-1.3"/>
<path d="M80.8 129.9v1.2M80.8 130.5h.7M80.9 132.6l.6-.1 .1-.2v-.3l-.7-.1v1.3M81.5 129.9v1.2M82.1 130.5h.6l.1-.2v-.3l-.7-.1v1.2M82.2 131.9a.64 .64 0 0 1 .7 .7 .64 .64 0 0 1-.7 .6zM82.2 127.1v-1.3l.4 .9 .5-.9v1.3M82.4 130.5l.4 .6M83 127.9a.6 .6 0 0 0-.8 .5 .6 .6 0 0 0 .6 .7l.2-.1M83.8 133.4h3.8M83.8 130.8h3.8M83.8 128.3h3.8"/>
<path d="M83.8 125.7h3.8M99.1 133.4h3.8M113 133.4h3.8M38.1 179.1h3.8"/>
</g>
<g fill="none" stroke="#006464" stroke-width=".18">
<path d="M89.3 18.8h.4M89.4 18.4v1l.3 .2M90.7 18.8h-.4l-.2 .2 .1 .6h.5M91.2 18.9l.2-.1h.3l.1 .8M91.2 18.4v1.2M124.4 18.8h.5M124.6 18.4v1l.3 .2M125.8 18.8h-.3l-.3 .2 .2 .6h.4M126.4 18.9l.2-.1h.3v.8M126.4 18.4v1.2M184.5 39.9h.7M209.9 22.2h.7"/>
<path d="M52.3 78h.7M127.6 61.2v.7M52.3 137.7h.7M85.2 122.9l.1 .8M85.8 122.9v.9M86.4 122.5v1.1l.2 .2M87 123.3l.6-.1-.1-.2-.3-.1-.2 .2 .1 .6h.4M33.9 172.5l.2 .2v.4l-.2 .2M34.7 172.5v.8M35 172.5l-.3 .2"/>
</g>
<g fill="none" stroke="#0f0f0f" stroke-width=".18">
<path d="M59.7 33.8h.7M59.7 32.9l.3-.4v1.3M95.4 32.5l.4 .1 .2 .3-.8 .9h.8M130.7 32.5h.8l-.4 .5 .4 .1v.4l-.2 .3h-.4M148.5 32.7l.3-.2 .4 .1a.84 .84 0 0 1-.3 1.2h-.3M148.5 33.1l.3 .2h.2l.2-.2M171.4 39.3l.1-.3 .2-.1a.68 .68 0 0 1 .4 .6 .68 .68 0 0 1-.4 .6l-.2-.1-.1-.4M174 32.5h.6M174.2 33h.3l.2 .2-.1 .5-.4 .1M199.5 33.1l.4-.1 .2 .2-.1 .5h-.5M200 32.5l-.4 .1M217.5 32.4l-.4 1h.8"/>
<path d="M217.8 32.9v.9M199.2 56.6h.8l-.4 .5 .4 .1v.6l-.2 .1-.5-.1M205.8 47h.2M205.8 46.5h.4l.2 .1v.2l-.2 .2M206 47h.2M206 47l-.2 .1M206.2 47l.2 .3v.3l-.2 .1h-.4M274.2 42.7h.9l-.6 1.2M129.6 79.6l.4-.1 .2 .1a.84 .84 0 0 1-.3 1.2h-.3M240.3 79.4l-.4 .9h.8M240.6 79.9v.9M130.2 80l-.2 .3-.4-.1"/>
<path d="M37.4 113.8h-.6l-.1 .6 .2-.1h.5l.1 .2-.1 .4-.2 .2-.5-.2M139.6 115.5l.1-.3 .2-.1a.68 .68 0 0 1 .5 .6 .68 .68 0 0 1-.5 .6l-.2-.1-.1-.4M214.5 106.3l.5-.1 .3 .3-.8 .9h.8M36.7 139.9l.3-.2h.2l.3 .2v.3l-.3 .3-.3-.1-.2-.2M37.4 139.2h-.4l-.3 .5M149.8 153.2h.7M149.8 152.3l.3-.4v1.3M119.3 181.4l.2 .2M119.3 181.3l.2-.2 .4 .1 .1 .2-.2 .2M119.5 181.6h.3M119.5 181.6l-.2 .3M119.8 181.6l.2 .3v.3l-.5 .2-.2-.3"/>
</g>
<g fill="none" stroke="#009600" stroke-width=".18">
<path d="M36.8 25.4h5.1M36.8 27.9h3.8v8.9h-3.8M62.2 25.4h-1.2v8.9h-10.2M97.8 25.4h-1.3v8.9h-10.1M133.3 25.4h-1.2v8.9h-10.2M151.1 25.4h5.1M153.7 27.9h-3.8v6.4h-11.5M153.7 25.4v6.4M176.5 25.4h-1.2v8.9h-10.2M201.9 25.4h-1.2v8.9h-10.2M219.7 25.4h5.1M222.2 27.9h-3.8v6.4h-10.1"/>
<path d="M222.2 25.4v6.4M242.6 25.4h2.5M268 25.4h2.5M276.9 36.8v48.3h-68.6v17.8h-91.5M141 50.8v1.3M151.1 50.8v1.3M160 43.2h16.5M161.3 40.6h11.4v2.6M161.3 50.8v1.3M171.4 50.8v1.3M188 49.5v11.5M188 58.4h12.7"/>
<path d="M196.8 48.3h10.2v2.5M222.2 49.5v1.3h-91.4v1.3M265.4 44.5h11.5M36.8 73.7h2.6M57.1 73.7h73.7M130.8 69.9v11.4h-10.2M141 69.9v46.9h-11.5M151.1 69.9v83.8h-11.4M161.3 69.9v27.9h60.9M194.3 72.4h2.5M219.7 72.4h2.5M242.6 72.4h-1.3v8.9h-11.4"/>
<path d="M215.9 97.8v10.2h-11.4M240 97.8h2.6M26.7 115.6h11.4v7.6h1.3M36.8 100.3h5.1v11.5h-24.1v11.4h1.2M36.8 102.9h2.6v6.3h-24.2v24.2h3.8M99.1 113h-5.1v15.3h-6.4M99.1 102.9h-7.7v22.8h-3.8M116.8 113h24.2M39.4 133.4h-1.3v7.6h-11.4M57.1 123.2h2.6v3.8h5.1M64.8 129.5h-5.1v3.9h-2.6M87.6 133.4h11.5"/>
<path d="M116.8 133.4h3.8v49.5h-11.4M242.6 123.2h-146.1v7.6h-8.9M102.9 148.6h48.2M41.9 179.1h78.7"/>
</g>
<g fill="none" stroke="#0000c2" stroke-width=".18">
<path d="M40 23.7l.4 .1 .1 .3-.8 .9h.8M40 26.3h.4l.1 .3-.8 .9h.8M61.5 23.7l.5 .1 .1 .3-.8 .9h.8M97.1 23.7l.4 .1 .1 .3-.7 .9h.7M132.7 23.7l.4 .1 .1 .3-.8 .9h.8M154.3 23.7l.4 .1 .1 .3-.8 .9h.8M175.8 23.7l.5 .1 .1 .3-.8 .9h.8M201.2 23.7l.5 .1 .1 .3-.8 .9h.8M222.8 23.7l.5 .1 .1 .3-.8 .9h.8M244.4 23.7l.4 .1 .2 .3-.8 .9h.8M269.8 23.7l.4 .1 .2 .3-.8 .9h.8M278 37.9l.4 .1 .1 .3-.8 .9h.8"/>
<path d="M132.5 52.5h.8M133.1 52.1v.8M142.6 52.5h.8M143.2 52.1v.8M152.8 52.5h.8M153.4 52.1v.8M163 52.5h.7M163.6 52.1v.8M173.1 52.5h.8M173.7 52.1v.8M175.6 41.2l.4 .1 .1 .3-.8 .9h.8M186.5 59.3h.4l.2 .3-.8 .9h.8"/>
<path d="M209.4 48.9h.4l.1 .3-.8 .9h.8M38.5 72.8h.8M39.1 72.4v.8M60.1 72.8h.8M60.7 72.4v.8M132.5 70.3h.8M133.1 69.9v.8M142.6 70.3h.8M143.2 69.9v.8M153 69.4l.4 .1 .1 .3-.8 .9h.8M163 70.3h.7M163.6 69.9v.8"/>
<path d="M196.2 70.7l.4 .1 .1 .3-.8 .9h.8M221.6 70.7l.4 .1 .1 .3-.8 .9h.8M241.9 70.7l.4 .1 .1 .3-.8 .9h.8M38.7 98.6l.4 .1 .1 .3-.8 .9h.8M220.1 97h.8M220.7 96.5v.9M241.7 97h.8M242.3 96.5v.9M19.6 119h.5l.1 .3-.8 .9h.8M38.4 101.2h.8l-.4 .5 .4 .1v.4l-.2 .3h-.4M96.9 112.2h.8M97.1 101.2h.4l.1 .3-.7 1h.7"/>
<path d="M97.5 111.8v.8M119.8 112.2h.8M120 101.2h.4l.1 .3-.8 1h.8M120.4 111.8v.8M16.9 129.1h.7l-.4 .5 .4 .1v.5l-.2 .2h-.4M38.4 131.7h.8l-.4 .5 .4 .1v.4l-.2 .2h-.4M38.7 121.5l.4 .1 .1 .3-.8 .9h.8M61.3 130.4h.8l-.4 .5 .3 .1 .1 .4-.3 .3h-.3M61.3 124h.8l-.4 .5 .3 .2 .1 .4-.3 .2h-.3M96.9 131.7h.7l-.4 .5 .4 .1v.4l-.2 .2h-.4M96.9 121.5h.7l-.4 .5 .4 .1v.4l-.2 .3h-.4M119.7 131.7h.8l-.4 .5 .3 .1 .1 .4-.2 .2h-.4"/>
<path d="M240.4 121.5h.8l-.5 .5 .4 .1 .1 .4-.3 .3h-.3M106 146.9l.4 .1 .1 .3-.7 .9h.7M44.8 177.4h.8l-.4 .5 .3 .1 .1 .4-.3 .3h-.3"/>
</g>
<g fill="#009600" stroke="#009600" stroke-width=".18">
<circle cx="222.2" cy="27.9" r=".46"/>
<circle cx="200.7" cy="25.4" r=".46"/>
<circle cx="222.2" cy="25.4" r=".46"/>
<circle cx="141" cy="50.8" r=".46"/>
<circle cx="151.1" cy="50.8" r=".46"/>
<circle cx="130.8" cy="73.7" r=".46"/>
<circle cx="141" cy="113" r=".46"/>
<circle cx="151.1" cy="148.6" r=".46"/>
<circle cx="188" cy="58.4" r=".46"/>
<circle cx="171.4" cy="50.8" r=".46"/>
<circle cx="241.3" cy="72.4" r=".46"/>
<circle cx="161.3" cy="50.8" r=".46"/>
<circle cx="215.9" cy="97.8" r=".46"/>
<circle cx="153.7" cy="27.9" r=".46"/>
<circle cx="153.7" cy="25.4" r=".46"/>
<circle cx="172.7" cy="43.2" r=".46"/>
<circle cx="132.1" cy="25.4" r=".46"/>
<circle cx="175.3" cy="25.4" r=".46"/>
<circle cx="276.9" cy="44.5" r=".46"/>
<circle cx="207" cy="50.8" r=".46"/>
<circle cx="38.1" cy="123.2" r=".46"/>
<circle cx="96.5" cy="25.4" r=".46"/>
<circle cx="61" cy="25.4" r=".46"/>
<circle cx="120.6" cy="179.1" r=".46"/>
<circle cx="38.1" cy="133.4" r=".46"/>
</g>
<g font-size="2.8" fill="#840000">
<text x="178" y="190.9">Title:</text>
<text x="187.7" y="190.9">Electrical</text>
<text x="204.2" y="190.9">Diagram</text>
<text x="223.6" y="190.9">EcoMaua</text>
<text x="239" y="190.9">2024</text>
<text x="248.9" y="190.9">-</text>
<text x="253.7" y="190.9">Carbonasso</text>
</g>
<g font-size="2.1" fill="#840000">
<text x="178" y="184">Sheet:</text>
<text x="178" y="181.2">Instituto</text>
<text x="196.6" y="181.2">de</text>
<text x="200.9" y="181.2">Tecnologia</text>
<text x="178" y="186.7">File:</text>
<text x="184.1" y="186.7">EletricalDiagram_Eco2025_Carbonasso.kicad_sch</text>
<text x="178" y="196.9">KiCad</text>
<text x="178" y="194.1">Size:</text>
<text x="184.7" y="194.1">A4</text>
<text x="185.7" y="196.9">E.D.A.</text>
<text x="193.3" y="196.9">9.0.0</text>
<text x="200" y="194.1">Date:</text>
<text x="207" y="194.1">2024-07-11</text>
<text x="263" y="194.3">Rev:</text>
<text x="263" y="196.9">Id:</text>
<text x="267.1" y="196.9">1/3</text>
<text x="269.4" y="194.3">V1.0.0</text>
</g>
<g font-size="1.8" fill="#840000">
<text x="35" y="11.9">1</text>
<text x="85" y="11.9">2</text>
<text x="135" y="11.9">3</text>
<text x="185" y="11.9">4</text>
<text x="235" y="11.9">5</text>
<text x="285" y="11.9">6</text>
<text x="71.9" y="22.5">PWI</text>
<text x="81.7" y="22.5">PWO</text>
<text x="107.5" y="22.5">PWI</text>
<text x="117.3" y="22.5">PWO</text>
<text x="181.1" y="26.3">PWI</text>
<text x="190.9" y="26.3">PWO</text>
<text x="10.3" y="35.9">A</text>
<text x="285.3" y="35.9">A</text>
<text x="10.3" y="85.9">B</text>
<text x="285.3" y="85.9">B</text>
<text x="10.3" y="135.9">C</text>
<text x="285.3" y="135.9">C</text>
<text x="10.3" y="185.9">D</text>
<text x="285.3" y="185.9">D</text>
<text x="35" y="199.9">1</text>
<text x="85" y="199.9">2</text>
<text x="135" y="199.9">3</text>
<text x="185" y="199.9">4</text>
<text x="235" y="199.9">5</text>
<text x="285" y="199.9">6</text>
</g>
<g font-size="1.8" fill="#006464">
<text x="76.2" y="17.4">SWT1</text>
<text x="111.8" y="17.4">SWT2</text>
<text x="185.5" y="17.4">JLM1</text>
<text x="254.1" y="17.1">STU1</text>
<text x="18.1" y="21.2">Vehicle_Battery</text>
<text x="23" y="18.6">BAT1</text>
<text x="45.7" y="22.5">CN1</text>
<text x="66" y="19.9">External_Emergency_Switch</text>
<text x="66" y="22.5">CN3</text>
<text x="101.6" y="19.9">Internal_Emergency_Switch</text>
<text x="102.1" y="22.7">CN5</text>
<text x="137.2" y="22.5">CN7</text>
<text x="160" y="22.5">CN58</text>
<text x="179.8" y="19.9">Shell_Joulemeter</text>
<text x="205.7" y="22.5">CN11</text>
<text x="228.6" y="22.5">CN9</text>
<text x="249.2" y="19.4">Motor</text>
<text x="255.6" y="19.4">Step-Up</text>
<text x="274.3" y="22.5">CN63</text>
<text x="51.9" y="30.1">CN2</text>
<text x="87.4" y="30.1">CN4</text>
<text x="123" y="30.1">CN6</text>
<text x="142.1" y="30.1">CN57</text>
<text x="164.9" y="30.1">CN10</text>
<text x="211.9" y="30.1">CN8</text>
<text x="233.5" y="30.1">CN62</text>
<text x="273.9" y="33" transform="rotate(-90 273.9 33)">CN12</text>
<text x="27.8" y="41.5">CN13</text>
<text x="158.3" y="40.8" transform="rotate(-90 158.3 40.8)">CN59</text>
<text x="180.3" y="40.2">CN61</text>
<text x="226.9" y="40.8" transform="rotate(-90 226.9 40.8)">CN14</text>
<text x="151" y="47.9">CN60</text>
<text x="192.6" y="45.7" transform="rotate(-90 192.6 45.7)">CN25</text>
<text x="219.3" y="45.7" transform="rotate(-90 219.3 45.7)">CN15</text>
<text x="22.7" y="65.6">MOD1</text>
<text x="135.5" y="61.1" transform="rotate(-90 135.5 61.1)">CN16</text>
<text x="145.6" y="61.1" transform="rotate(-90 145.6 61.1)">CN17</text>
<text x="155.8" y="61.1" transform="rotate(-90 155.8 61.1)">CN18</text>
<text x="166" y="61.1" transform="rotate(-90 166 61.1)">CN19</text>
<text x="176.1" y="61.1" transform="rotate(-90 176.1 61.1)">CN20</text>
<text x="205.8" y="64.4">SWT3</text>
<text x="17" y="68.2">Telemetry_Module</text>
<text x="43.2" y="70.7">CN30</text>
<text x="127.9" y="66" transform="rotate(-90 127.9 66)">CN21</text>
<text x="138" y="66" transform="rotate(-90 138 66)">CN22</text>
<text x="148.2" y="66" transform="rotate(-90 148.2 66)">CN23</text>
<text x="158.3" y="66" transform="rotate(-90 158.3 66)">CN24</text>
<text x="192.6" y="70" transform="rotate(-90 192.6 70)">CN26</text>
<text x="202.4" y="66.9">Horn_Switch</text>
<text x="226.1" y="69.4">CN28</text>
<text x="185.3" y="77.1">CN27</text>
<text x="231" y="77.1">CN29</text>
<text x="262.9" y="72.6">HNK1</text>
<text x="262.9" y="75.2">Vehicle_Horn</text>
<text x="48.1" y="78.3">CN31</text>
<text x="22.9" y="93.6">MOT1</text>
<text x="226.1" y="94.8">CN32</text>
<text x="20.3" y="96.1">Wheel_Motor</text>
<text x="102.9" y="99.9">CN34</text>
<text x="262.9" y="98">MOD2</text>
<text x="262.9" y="100.6">Steering_Wheel_Module</text>
<text x="107.8" y="107.5">CN35</text>
<text x="231" y="102.5">CN33</text>
<text x="102.9" y="110.1">CN36</text>
<text x="107.8" y="117.7">CN37</text>
<text x="22.9" y="120.2">CN53</text>
<text x="43.2" y="120.2">CN38</text>
<text x="64.5" y="124.1">Motor_Controller_Module</text>
<text x="73.5" y="121.5">MOD3</text>
<text x="85" y="125.5">4</text>
<text x="262.9" y="123.4">SEN1</text>
<text x="262.9" y="126">Throttle_Accelerator</text>
<text x="22.9" y="130.4">CN55</text>
<text x="27.8" y="127.9">CN54</text>
<text x="43.2" y="130.4">CN40</text>
<text x="48.1" y="127.9">CN39</text>
<text x="102.9" y="130.4">CN42</text>
<text x="27.8" y="138">CN56</text>
<text x="48.1" y="138">CN41</text>
<text x="107.8" y="138">CN43</text>
<text x="93.8" y="153.3">CN47</text>
<text x="219.7" y="158">Battery</text>
<text x="252.7" y="158">Harnesses_1</text>
<text x="252.7" y="164.9">File:</text>
<text x="258" y="164.9">Harnesses_1.kicad_sch</text>
<text x="15.6" y="173.6">Wheel_Speed_Sensor</text>
<text x="22.8" y="171">SEN2</text>
<text x="32.9" y="183.7">CN52</text>
</g>
<g font-size="1.8" fill="#a90000">
<text x="34.2" y="25.1">2</text>
<text x="43.1" y="25.1">1</text>
<text x="57.1" y="25.1">1</text>
<text x="63.4" y="25.1">1</text>
<text x="92.6" y="25.1">1</text>
<text x="99" y="25.1">1</text>
<text x="128.2" y="25.1">1</text>
<text x="134.5" y="25.1">1</text>
<text x="148.5" y="25.1">1</text>
<text x="157.4" y="25.1">1</text>
<text x="171.4" y="25.1">1</text>
<text x="177.7" y="25.1">1</text>
<text x="196.8" y="25.1">2</text>
<text x="203.1" y="25.1">1</text>
<text x="217.1" y="25.1">1</text>
<text x="226" y="25.1">1</text>
<text x="240" y="25.1">1</text>
<text x="246.3" y="25.1">1</text>
<text x="265.4" y="25.1">2</text>
<text x="271.7" y="25.1">1</text>
<text x="153.4" y="34.4" transform="rotate(-90 153.4 34.4)">1</text>
<text x="222" y="34.4" transform="rotate(-90 222 34.4)">1</text>
<text x="276.6" y="35.6" transform="rotate(-90 276.6 35.6)">1</text>
<text x="34.2" y="36.6">1</text>
<text x="157.4" y="42.9">1</text>
<text x="177.7" y="42.9">1</text>
<text x="187.7" y="48.3" transform="rotate(-90 187.7 48.3)">1</text>
<text x="222" y="48.3" transform="rotate(-90 222 48.3)">1</text>
<text x="130.6" y="54.7" transform="rotate(-90 130.6 54.7)">1</text>
<text x="140.7" y="54.7" transform="rotate(-90 140.7 54.7)">1</text>
<text x="150.9" y="54.7" transform="rotate(-90 150.9 54.7)">1</text>
<text x="161" y="54.7" transform="rotate(-90 161 54.7)">1</text>
<text x="171.2" y="54.7" transform="rotate(-90 171.2 54.7)">1</text>
<text x="187.7" y="63.6" transform="rotate(-90 187.7 63.6)">1</text>
<text x="130.6" y="68.7" transform="rotate(-90 130.6 68.7)">1</text>
<text x="140.7" y="68.7" transform="rotate(-90 140.7 68.7)">1</text>
<text x="150.9" y="68.7" transform="rotate(-90 150.9 68.7)">1</text>
<text x="161" y="68.7" transform="rotate(-90 161 68.7)">1</text>
<text x="34.2" y="73.4">1</text>
<text x="40.6" y="73.4">1</text>
<text x="54.5" y="73.4">1</text>
<text x="191.7" y="72.1">1</text>
<text x="198" y="72.1">1</text>
<text x="217.1" y="72.1">2</text>
<text x="223.4" y="72.1">1</text>
<text x="237.4" y="72.1">1</text>
<text x="243.8" y="72.1">1</text>
<text x="34.2" y="100.1">1</text>
<text x="223.4" y="97.5">1</text>
<text x="237.4" y="97.5">1</text>
<text x="243.8" y="97.5">1</text>
<text x="100.3" y="102.6">1</text>
<text x="114.2" y="102.6">1</text>
<text x="100.3" y="112.8">1</text>
<text x="114.2" y="112.8">1</text>
<text x="20.2" y="122.9">1</text>
<text x="34.2" y="122.9">1</text>
<text x="40.6" y="122.9">1</text>
<text x="54.5" y="122.9">1</text>
<text x="243.8" y="122.9">1</text>
<text x="66" y="131.8">5</text>
<text x="66" y="129.3">6</text>
<text x="66" y="126.7">7</text>
<text x="85" y="130.6">2</text>
<text x="85" y="128">3</text>
<text x="20.2" y="133.1">1</text>
<text x="34.2" y="133.1">1</text>
<text x="40.6" y="133.1">1</text>
<text x="54.5" y="133.1">1</text>
<text x="85" y="133.1">1</text>
<text x="100.3" y="133.1">1</text>
<text x="114.2" y="133.1">1</text>
<text x="100.3" y="148.3">1</text>
<text x="39.3" y="178.8">1</text>
</g>
<g font-size="1.8" fill="#0000c2">
<text x="38.1" y="25.2">/2</text>
<text x="38.1" y="27.7">/2</text>
<text x="59.7" y="25.2">/2</text>
<text x="95.2" y="25.2">/2</text>
<text x="130.8" y="25.2">/2</text>
<text x="152.4" y="25.2">/2</text>
<text x="174" y="25.2">/2</text>
<text x="199.4" y="25.2">/2</text>
<text x="221" y="25.2">/2</text>
<text x="242.6" y="25.2">/2</text>
<text x="268" y="25.2">/2</text>
<text x="276.1" y="39.4">/2</text>
<text x="173.7" y="42.7">/2</text>
<text x="130.8" y="53.1">/4</text>
<text x="141" y="53.1">/4</text>
<text x="151.1" y="53.1">/4</text>
<text x="161.3" y="53.1">/4</text>
<text x="171.4" y="53.1">/4</text>
<text x="207.5" y="50.3">/2</text>
<text x="184.7" y="60.7">/2</text>
<text x="130.8" y="70.9">/4</text>
<text x="141" y="70.9">/4</text>
<text x="151.1" y="70.9">/2</text>
<text x="161.3" y="70.9">/4</text>
<text x="36.8" y="73.4">/4</text>
<text x="58.4" y="73.4">/4</text>
<text x="194.3" y="72.1">/2</text>
<text x="219.7" y="72.1">/2</text>
<text x="240" y="72.1">/2</text>
<text x="36.8" y="100.1">/2</text>
<text x="218.4" y="97.5">/4</text>
<text x="240" y="97.5">/4</text>
<text x="36.8" y="102.6">/3</text>
<text x="95.2" y="102.6">/2</text>
<text x="118.1" y="102.6">/2</text>
<text x="95.2" y="112.8">/4</text>
<text x="118.1" y="112.8">/4</text>
<text x="17.8" y="120.4">/2</text>
<text x="36.8" y="122.9">/2</text>
<text x="59.7" y="125.5">/3</text>
<text x="95.2" y="122.9">/3</text>
<text x="238.8" y="122.9">/3</text>
<text x="15.2" y="130.6">/3</text>
<text x="59.7" y="131.8">/3</text>
<text x="36.8" y="133.1">/3</text>
<text x="95.2" y="133.1">/3</text>
<text x="118.1" y="133.1">/3</text>
<text x="104.1" y="148.3">/2</text>
<text x="43.2" y="178.8">/3</text>
</g>
<g font-size="1.8" fill="#0f0f0f">
<text x="50.8" y="33.9">Harness_1</text>
<text x="86.4" y="33.9">Harness_2</text>
<text x="121.9" y="33.9">Harness_3</text>
<text x="138.4" y="33.9">Harness_19</text>
<text x="165.1" y="33.9">Harness_5</text>
<text x="190.5" y="33.9">Harness_6</text>
<text x="208.3" y="33.9">Harness_4</text>
<text x="161.3" y="40.3">Harness_20</text>
<text x="196.8" y="47.9">Harness_8</text>
<text x="265.4" y="44.1">Harness_7</text>
<text x="189.2" y="58.1">Harness_13</text>
<text x="120.6" y="80.9">Harness_9</text>
<text x="229.9" y="80.9">Harness_14</text>
<text x="204.5" y="107.6">Harness_12</text>
<text x="26.7" y="115.2">Harness_15</text>
<text x="129.5" y="116.5">Harness_10</text>
<text x="26.7" y="140.6">Harness_16</text>
<text x="139.7" y="153.3">Harness_11</text>
<text x="109.2" y="182.5">Harness_18</text>
</g>
<g font-size="1.8" fill="#725600">
<text x="219.7" y="164.9">File:</text>
<text x="224.9" y="164.9">Battery.kicad_sch</text>
</g>
</svg>
